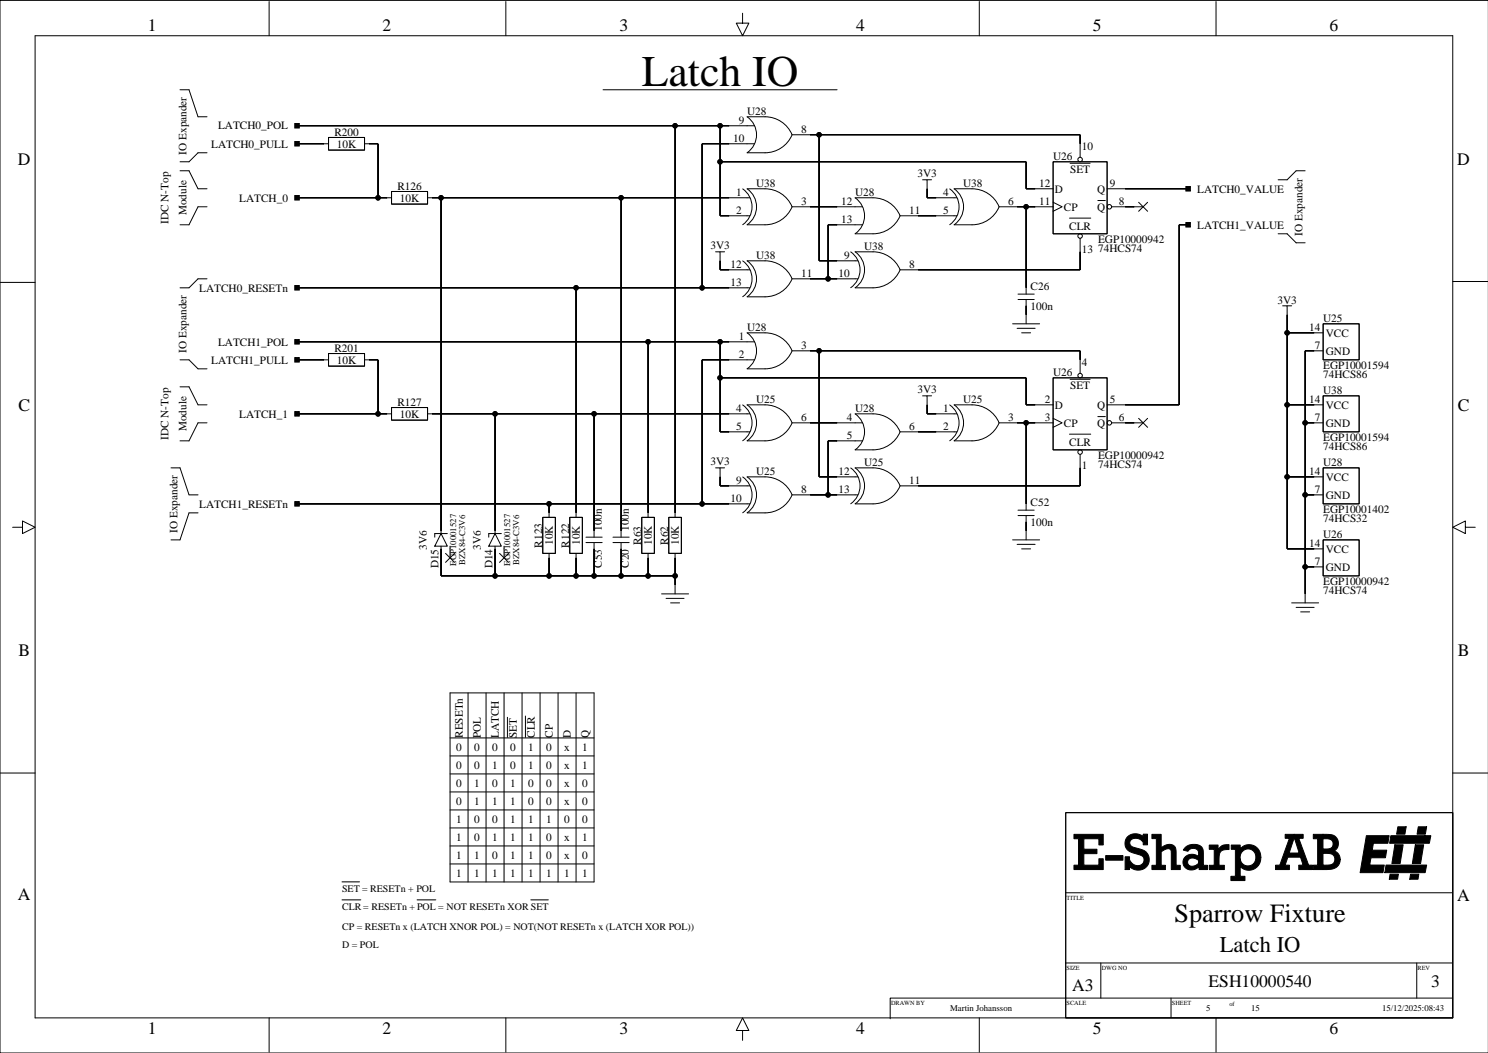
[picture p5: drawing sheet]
<svg xmlns="http://www.w3.org/2000/svg" width="420mm" height="297mm" viewBox="0 0 420 297" stroke-linecap="round" stroke-linejoin="round" font-family="sans-serif">
<g fill="none" stroke="#000" stroke-width=".28">
<path d="M9.9 10.1h400v277h-400zM75.9 .4v9.7M142.7 .4v9.7M209.5 3.7v2.8h1.8l-1.8 3.6-1.8-3.6h1.8M276.3 .4v9.7M343.1 .4v9.7M419.9 .1h-419.9v296.9h419.9M50.8 25.3h2.5l2.6 7.6h2.5M83.8 35.5h129.1M92.7 38.8h10.1v3.5h-10.1zM170.1 25.3h66.1M190.5 35.5v110.4"/>
<path d="M203.2 35.5v25.4h8.3M210.8 32.9h5.1a8.3 8.3 0 0 1 7.6 5.1M210.8 33a6.2 6.2 0 0 1 0 10.1M223.5 38a8.3 8.3 0 0 1-7.6 5.1h-5.1M223.5 38h81.2v6.4M231.1 38v35.6h10.9M50.8 48.2h2.5l2.6 5.1h2.5M58.4 58.3h-2.5l-2.6 5.1h-2.5M58.4 43.1h-2.5l-2.6 2.5h-2.5M83.8 40.6h8.9M83.8 55.8h26.7M102.8 40.6h3.9v15.2"/>
<path d="M110.5 54h10.1v3.6h-10.1zM120.6 55.8h90.9M124.4 55.8v94.7M175.2 55.8v95.7M203.2 45.6h86.3v7.7h7.6M209.5 53.3a6.2 6.2 0 0 1 0 10.1M210.8 53.3h5.1a8.3 8.3 0 0 1 7.6 5M210.8 53.3a6.2 6.2 0 0 1 0 10.1M212.9 40.6h-14.8v40.6M223.5 58.4a8.3 8.3 0 0 1-7.6 5h-5.1M223.5 58.3h19.9M241.2 55.8h5.1a8.3 8.3 0 0 1 7.6 5"/>
<path d="M241.3 55.8a6.2 6.2 0 0 1 0 10.1M260.3 50.7h1.3v5.1h8.3M261.6 53.3h.1M261.6 50.7h1.2M267.9 53.3a6.2 6.2 0 0 1 0 10.1M269.2 53.3h5.1a8.3 8.3 0 0 1 7.6 5M269.2 53.3a6.2 6.2 0 0 1 0 10.1M281.9 58.4a8.3 8.3 0 0 1-7.6 5h-5.1M281.9 58.3h15.2M289.5 58.3v24.7M297.1 45.6h15.2v20.4h-15.2zM297.1 57.1l2.6 1.2-2.6 1.3"/>
<path d="M301.9 46.1h5.7M309.7 56.6h2.1M312.3 53.3h22.9M313.6 58.3h8.9M321.2 57.1l2.6 2.5M323.8 57.1l-2.6 2.5M368.2 48.2h-2.5l-2.6 2.5h-2.5M0 79.7h9.9M58.4 78.6h-2.5l-2.6 2.6h-2.5M201.9 71h1.3v5.1h8.3M203.2 73.6h.1M203.2 71h1.2"/>
<path d="M209.5 73.6a6.2 6.2 0 0 1 0 10.1M210.8 73.6h5.1a8.3 8.3 0 0 1 7.6 5h18.5M210.8 73.6a6.2 6.2 0 0 1 0 10.1M223.5 78.7a8.3 8.3 0 0 1-7.6 5h-5.1M240 71.1a6.2 6.2 0 0 1 0 10.1M241.3 71.1a6.2 6.2 0 0 1 0 10.1M243.4 63.4h-9.8v15.2M253.9 60.9a8.3 8.3 0 0 1-7.6 5.1h-5.1M253.9 76.1a8.3 8.3 0 0 1-7.6 5.1h-5.1M253.9 60.9h16M301.7 61.5h6M304.7 67.2v8.9h-50.8a8.3 8.3 0 0 0-7.6-5.1h-5.1"/>
<path d="M335.2 63.4h-2.5v50.8h-20.4M360.6 66h2.5l2.6 2.5h2.5M409.9 79.4h9.9M83.8 96.4h129.1M83.8 81.2h127.7M92.7 99.7h10.1v3.6h-10.1zM162.5 81.2v64.7M182.8 96.4v49.5M203.2 96.4v25.4h8.3M210.8 93.9h5.1a8.3 8.3 0 0 1 7.6 5l81.2 .1v6.3M210.8 93.9a6.2 6.2 0 0 1 0 10.1M223.5 99a8.3 8.3 0 0 1-7.6 5h-5.1"/>
<path d="M231.1 99v35.5h10.9M285.7 91.3h7.6M287 92.6h5M287.2 84.5h4.6M287.2 83h4.6M288.2 93.9h2.6M289.5 84.5v6.8M361.9 86.3h1.2v68.5h10.2M363.1 88.8h.1M363.1 86.3h1.3M363.1 93.9h10.2M373.3 91.3h10.2v10.2h-10.2z"/>
<path d="M373.3 99h-5.1v71.1M50.8 109.1h2.5l2.6 5.1h2.5M50.8 101.5h2.5l2.6 2.5h2.5M58.4 119.3h-2.5l-2.6 5.1h-2.5M83.8 116.7h26.7M83.8 101.5h8.9M102.8 101.5h3.9v15.2M110.5 115h10.1v3.5h-10.1zM120.6 116.7h90.9M139.7 116.7v33.8M167.6 116.7v34.8M203.2 106.6h86.3v7.6h7.6"/>
<path d="M209.5 114.2a6.2 6.2 0 0 1 0 10.1M210.8 114.2h5.1a8.3 8.3 0 0 1 7.6 5l19.9 .1M210.8 114.2a6.2 6.2 0 0 1 0 10.1M212.9 101.5h-14.8v40.6M223.5 119.3a8.3 8.3 0 0 1-7.6 5.1h-5.1M241.2 116.7h5.1a8.3 8.3 0 0 1 7.6 5.1h16M241.3 116.8a6.2 6.2 0 0 1 0 10.1M260.3 111.7h1.3v5h8.3M261.6 114.2h.1M261.6 111.7h1.2M267.9 114.2a6.2 6.2 0 0 1 0 10.1M269.2 114.2h5.1a8.3 8.3 0 0 1 7.6 5l15.2 .1"/>
<path d="M269.2 114.2a6.2 6.2 0 0 1 0 10.1M281.9 119.3a8.3 8.3 0 0 1-7.6 5.1h-5.1M289.5 119.3v24.6M297.1 106.6h15.2v20.3h-15.2zM297.1 118l2.6 1.3-2.6 1.2M301.9 107h5.7M309.7 117.5h2.1M313.6 119.3h8.9M321.2 118l2.6 2.5M323.8 118l-2.6 2.5M363.1 114.2h10.2M368.2 119.3h5.1"/>
<path d="M373.3 111.7h10.2v10.1h-10.2zM48.2 132h2.6l2.5 7.6h2.6M201.9 132h1.3v5.1h8.3M203.2 134.5h.1M203.2 132h1.2M209.5 134.5a6.2 6.2 0 0 1 0 10.1M210.8 134.5h5.1a8.3 8.3 0 0 1 7.6 5.1h18.5M210.8 134.5a6.2 6.2 0 0 1 0 10.1M223.5 139.6a8.3 8.3 0 0 1-7.6 5.1h-5.1M240 132a6.2 6.2 0 0 1 0 10.1M241.3 132a6.2 6.2 0 0 1 0 10.1M243.4 124.4h-9.8v15.2"/>
<path d="M253.9 137.1a8.3 8.3 0 0 1-7.6 5h-5.1M253.9 121.8a8.3 8.3 0 0 1-7.6 5.1h-5.1M301.7 122.5h6M304.7 128.2v8.9l-50.8-.1a8.3 8.3 0 0 0-7.6-5h-5.1M363.1 134.5h10.2M368.2 139.6h5.1M373.3 132h10.2v10.1h-10.2zM3.6 148.7h2.7v-1.7l3.6 1.7-3.6 1.8v-1.8M55.9 144.7h-2.6l-2.5 7.6h-2.6M83.8 142.1h127.7M124.4 150.5l1.8 3.6h-3.5zM124.4 154.1v8.3h66.1"/>
<path d="M125.7 156.1l2.5 2.5M126.2 150.5h-3.5v1M127 154.8h.1M127 154.1v3.3M128.2 156.1l-2.5 2.5M139.7 150.5l1.7 3.6h-3.5zM139.7 154.1v8.3M140.9 156.1l2.6 2.5M141.4 150.5h-3.5v1M142.2 154.8h.1M142.2 154.1v3.3M143.5 156.1l-2.6 2.5"/>
<path d="M153.1 145.9h3.6v10.2h-3.6zM154.9 142.1v3.8M154.9 156.1v6.3M160.7 145.9h3.6v10.2h-3.6zM162.5 156.1v6.3M165.3 153.1h4.6M165.3 151.5h4.6M167.6 153.1v9.3M172.9 153.1h4.6M172.9 151.5h4.6M175.2 153.1v9.3M181.1 145.9h3.5v10.2h-3.5z"/>
<path d="M182.8 156.1v6.3M188.7 145.9h3.5v10.2h-3.5zM190.5 156.1v11.4M285.7 152.3h7.6M287 153.6h5M287.2 145.4h4.6M287.2 143.9h4.6M288.2 154.8h2.6M289.5 145.4v6.9M368.2 159.9h5.1M373.3 152.3h10.2v10.1h-10.2zM413.4 148.7v-1.7l-3.5 1.7 3.5 1.8v-1.8h2.8"/>
<path d="M186.6 167.5h7.7M187.9 168.8h5.1M189.2 170.1h2.5M364.4 170.1h7.6M365.7 171.3h5.1M366.9 172.6h2.6M127 195.5h40.6v53.3h-40.6zM132.1 195.5v53.3M137.1 195.5v53.3M147.3 195.5v53.3M152.4 195.5v53.3M157.4 195.5v53.3"/>
<path d="M162.5 195.5v53.3M0 218.1h9.9M127 208.2h40.6M127 213.2h40.6M127 218.3h40.6M143.2 202.3v5.7M148.2 202v6M409.9 218.1h9.9M127 223.4h40.6M127 228.5h40.6M127 233.6h40.6M127 238.6h40.6"/>
<path d="M300.7 229.2h109.2v57.9h-109.2zM96.5 248.8h4.9M96.5 253.8h5.3M117.7 253.8h5.3M127 243.7h40.6M149.8 253.8h4.9M300.7 251.8h108.9M300.7 271.6h108.9M310.6 271.6v9.9M399.7 271.6v9.9M75.9 287.1v9.7M142.7 287.1v9.7"/>
<path d="M209.5 290.7h1.8l-1.8-3.6-1.8 3.6h1.8v2.8M276.3 287.1v9.7M330.4 281.5v5.6M343.1 287.1v9.7M409.6 281.5h-158.5v5.9"/>
<circle cx="190.5" cy="35.5" r=".63"/>
<circle cx="203.2" cy="35.5" r=".63"/>
<circle cx="231.1" cy="38" r=".63"/>
<circle cx="106.7" cy="55.8" r=".63"/>
<circle cx="124.4" cy="55.8" r=".63"/>
<circle cx="175.2" cy="55.8" r=".63"/>
<circle cx="203.2" cy="45.6" r=".63"/>
<circle cx="289.5" cy="58.3" r=".63"/>
<circle cx="304.7" cy="45" r=".63"/>
<circle cx="313" cy="58.3" r=".63"/>
<circle cx="233.6" cy="78.6" r=".63"/>
<circle cx="304.7" cy="66.6" r=".63"/>
<circle cx="162.5" cy="81.2" r=".63"/>
<circle cx="182.8" cy="96.4" r=".63"/>
<circle cx="198.1" cy="81.2" r=".63"/>
<circle cx="203.2" cy="96.4" r=".63"/>
<circle cx="231.1" cy="99" r=".63"/>
<circle cx="363.1" cy="93.9" r=".63"/>
<circle cx="106.7" cy="116.7" r=".63"/>
<circle cx="139.7" cy="116.7" r=".63"/>
<circle cx="167.6" cy="116.7" r=".63"/>
<circle cx="203.2" cy="106.6" r=".63"/>
<circle cx="289.5" cy="119.3" r=".63"/>
<circle cx="304.7" cy="105.9" r=".63"/>
<circle cx="313" cy="119.3" r=".63"/>
<circle cx="363.1" cy="114.2" r=".63"/>
<circle cx="368.2" cy="119.3" r=".63"/>
<circle cx="233.6" cy="139.6" r=".63"/>
<circle cx="304.7" cy="127.5" r=".63"/>
<circle cx="363.1" cy="134.5" r=".63"/>
<circle cx="368.2" cy="139.6" r=".63"/>
<circle cx="154.9" cy="142.1" r=".63"/>
<circle cx="198.1" cy="142.1" r=".63"/>
<circle cx="368.2" cy="159.9" r=".63"/>
<circle cx="139.7" cy="162.4" r=".63"/>
<circle cx="154.9" cy="162.4" r=".63"/>
<circle cx="162.5" cy="162.4" r=".63"/>
<circle cx="167.6" cy="162.4" r=".63"/>
<circle cx="175.2" cy="162.4" r=".63"/>
<circle cx="182.8" cy="162.4" r=".63"/>
<circle cx="190.5" cy="162.4" r=".63"/>
</g>
<g fill="#000" stroke="#000" stroke-width=".28">
<path d="M83.2 34.8h1.2v1.3h-1.2z" fill-rule="evenodd"/>
<path d="M190.5 35.5v109.2z" fill-rule="evenodd"/>
<path d="M83.8 35.5h106.7z" fill-rule="evenodd"/>
<path d="M190.5 35.5h12.7z" fill-rule="evenodd"/>
<path d="M203.2 35.5v10.1z" fill-rule="evenodd"/>
<path d="M203.2 35.5h2.5z" fill-rule="evenodd"/>
<path d="M228.5 38h2.6z" fill-rule="evenodd"/>
<path d="M231.1 38v35.6z" fill-rule="evenodd"/>
<path d="M304.7 38v2.6z" fill-rule="evenodd"/>
<path d="M231.1 38h73.6z" fill-rule="evenodd"/>
<path d="M83.2 55.2h1.2v1.2h-1.2z" fill-rule="evenodd"/>
<path d="M83.2 39.9h1.2v1.3h-1.2z" fill-rule="evenodd"/>
<path d="M83.8 40.6h7.6z" fill-rule="evenodd"/>
<path d="M104.1 40.6h2.6z" fill-rule="evenodd"/>
<path d="M106.7 40.6v15.2z" fill-rule="evenodd"/>
<path d="M83.8 55.8h22.9z" fill-rule="evenodd"/>
<path d="M106.7 55.8h2.5z" fill-rule="evenodd"/>
<path d="M121.9 55.8h2.5z" fill-rule="evenodd"/>
<path d="M124.4 55.8v94z" fill-rule="evenodd"/>
<path d="M124.4 55.8h50.8z" fill-rule="evenodd"/>
<path d="M175.2 55.8v94z" fill-rule="evenodd"/>
<path d="M198.1 40.6v40.6z" fill-rule="evenodd"/>
<path d="M203.2 45.6v15.3z" fill-rule="evenodd"/>
<path d="M198.1 40.6h7.6z" fill-rule="evenodd"/>
<path d="M175.2 55.8h30.5z" fill-rule="evenodd"/>
<path d="M228.5 58.3h7.7z" fill-rule="evenodd"/>
<path d="M261.6 53.3v2.5z" fill-rule="evenodd"/>
<path d="M261.6 55.8h2.5z" fill-rule="evenodd"/>
<path d="M289.5 45.6v7.7z" fill-rule="evenodd"/>
<path d="M203.2 45.6h86.3z" fill-rule="evenodd"/>
<path d="M289.5 58.3v22.9z" fill-rule="evenodd"/>
<path d="M287 58.3h2.5z" fill-rule="evenodd"/>
<path d="M289.5 53.3h2.5z" fill-rule="evenodd"/>
<path d="M289.5 58.3h2.5z" fill-rule="evenodd"/>
<path d="M317.4 58.3h2.6z" fill-rule="evenodd"/>
<path d="M334.6 52.6h1.2v1.3h-1.2z" fill-rule="evenodd"/>
<path d="M317.4 53.3h17.8z" fill-rule="evenodd"/>
<path d="M203.2 73.6v2.5z" fill-rule="evenodd"/>
<path d="M203.2 76.1h2.5z" fill-rule="evenodd"/>
<path d="M203.2 60.9h2.5z" fill-rule="evenodd"/>
<path d="M228.5 78.6h5.1z" fill-rule="evenodd"/>
<path d="M233.6 63.4v15.2z" fill-rule="evenodd"/>
<path d="M231.1 73.6h5.1z" fill-rule="evenodd"/>
<path d="M233.6 63.4h2.6z" fill-rule="evenodd"/>
<path d="M233.6 78.6h2.6z" fill-rule="evenodd"/>
<path d="M259 60.9h5.1z" fill-rule="evenodd"/>
<path d="M304.7 71v5.1z" fill-rule="evenodd"/>
<path d="M259 76.1h45.7z" fill-rule="evenodd"/>
<path d="M332.7 63.4v50.8z" fill-rule="evenodd"/>
<path d="M334.6 62.8h1.2v1.2h-1.2z" fill-rule="evenodd"/>
<path d="M332.7 63.4h2.5z" fill-rule="evenodd"/>
<path d="M83.2 80.6h1.2v1.2h-1.2z" fill-rule="evenodd"/>
<path d="M83.2 95.8h1.2v1.3h-1.2z" fill-rule="evenodd"/>
<path d="M162.5 81.2v63.5z" fill-rule="evenodd"/>
<path d="M83.8 81.2h78.7z" fill-rule="evenodd"/>
<path d="M182.8 96.4v48.3z" fill-rule="evenodd"/>
<path d="M83.8 96.4h99z" fill-rule="evenodd"/>
<path d="M162.5 81.2h35.6z" fill-rule="evenodd"/>
<path d="M203.2 96.4v10.2z" fill-rule="evenodd"/>
<path d="M182.8 96.4h20.4z" fill-rule="evenodd"/>
<path d="M198.1 81.2h7.6z" fill-rule="evenodd"/>
<path d="M203.2 96.4h2.5z" fill-rule="evenodd"/>
<path d="M228.5 99h2.6z" fill-rule="evenodd"/>
<path d="M231.1 99v35.5z" fill-rule="evenodd"/>
<path d="M289.5 86.3v2.5z" fill-rule="evenodd"/>
<path d="M304.7 99v2.5z" fill-rule="evenodd"/>
<path d="M231.1 99h73.6z" fill-rule="evenodd"/>
<path d="M363.1 88.8v5.1z" fill-rule="evenodd"/>
<path d="M363.1 93.9v20.3z" fill-rule="evenodd"/>
<path d="M368.2 99v20.3z" fill-rule="evenodd"/>
<path d="M368.2 99h2.6z" fill-rule="evenodd"/>
<path d="M363.1 93.9h7.7z" fill-rule="evenodd"/>
<path d="M83.2 116.1h1.2v1.3h-1.2z" fill-rule="evenodd"/>
<path d="M83.2 100.9h1.2v1.2h-1.2z" fill-rule="evenodd"/>
<path d="M83.8 101.5h7.6z" fill-rule="evenodd"/>
<path d="M104.1 101.5h2.6z" fill-rule="evenodd"/>
<path d="M106.7 101.5v15.2z" fill-rule="evenodd"/>
<path d="M83.8 116.7h22.9z" fill-rule="evenodd"/>
<path d="M106.7 116.7h2.5z" fill-rule="evenodd"/>
<path d="M121.9 116.7h17.8z" fill-rule="evenodd"/>
<path d="M139.7 116.7v33.1z" fill-rule="evenodd"/>
<path d="M139.7 116.7h27.9z" fill-rule="evenodd"/>
<path d="M167.6 116.7v33.1z" fill-rule="evenodd"/>
<path d="M198.1 101.5v40.6z" fill-rule="evenodd"/>
<path d="M203.2 106.6v15.2z" fill-rule="evenodd"/>
<path d="M198.1 101.5h7.6z" fill-rule="evenodd"/>
<path d="M167.6 116.7h38.1z" fill-rule="evenodd"/>
<path d="M228.5 119.3h7.7z" fill-rule="evenodd"/>
<path d="M261.6 114.2v2.5z" fill-rule="evenodd"/>
<path d="M261.6 116.7h2.5z" fill-rule="evenodd"/>
<path d="M289.5 106.6v7.6z" fill-rule="evenodd"/>
<path d="M203.2 106.6h86.3z" fill-rule="evenodd"/>
<path d="M289.5 119.3v22.8z" fill-rule="evenodd"/>
<path d="M287 119.3h2.5z" fill-rule="evenodd"/>
<path d="M289.5 114.2h2.5z" fill-rule="evenodd"/>
<path d="M289.5 119.3h2.5z" fill-rule="evenodd"/>
<path d="M317.4 119.3h2.6z" fill-rule="evenodd"/>
<path d="M317.4 114.2h15.3z" fill-rule="evenodd"/>
<path d="M363.1 114.2v20.3z" fill-rule="evenodd"/>
<path d="M368.2 119.3v20.3z" fill-rule="evenodd"/>
<path d="M368.2 119.3h2.6z" fill-rule="evenodd"/>
<path d="M363.1 114.2h7.7z" fill-rule="evenodd"/>
<path d="M203.2 134.5v2.6z" fill-rule="evenodd"/>
<path d="M203.2 137.1h2.5z" fill-rule="evenodd"/>
<path d="M203.2 121.8h2.5z" fill-rule="evenodd"/>
<path d="M228.5 139.6h5.1z" fill-rule="evenodd"/>
<path d="M233.6 124.4v15.2z" fill-rule="evenodd"/>
<path d="M231.1 134.5h5.1z" fill-rule="evenodd"/>
<path d="M233.6 124.4h2.6z" fill-rule="evenodd"/>
<path d="M233.6 139.6h2.6z" fill-rule="evenodd"/>
<path d="M259 121.8h5.1z" fill-rule="evenodd"/>
<path d="M304.7 132v5.1z" fill-rule="evenodd"/>
<path d="M259 137.1h45.7z" fill-rule="evenodd"/>
<path d="M363.1 134.5v20.3z" fill-rule="evenodd"/>
<path d="M368.2 139.6v20.3z" fill-rule="evenodd"/>
<path d="M368.2 139.6h2.6z" fill-rule="evenodd"/>
<path d="M363.1 134.5h7.7z" fill-rule="evenodd"/>
<path d="M83.2 141.5h1.2v1.3h-1.2z" fill-rule="evenodd"/>
<path d="M124.4 154.8v7.6z" fill-rule="evenodd"/>
<path d="M139.7 154.8v7.6z" fill-rule="evenodd"/>
<path d="M83.8 142.1h71.1z" fill-rule="evenodd"/>
<path d="M154.9 142.1v2.6z" fill-rule="evenodd"/>
<path d="M154.9 157.4v5z" fill-rule="evenodd"/>
<path d="M162.5 157.4v5z" fill-rule="evenodd"/>
<path d="M167.6 154.8v7.6z" fill-rule="evenodd"/>
<path d="M175.2 154.8v7.6z" fill-rule="evenodd"/>
<path d="M182.8 157.4v5z" fill-rule="evenodd"/>
<path d="M190.5 157.4v5z" fill-rule="evenodd"/>
<path d="M154.9 142.1h43.2z" fill-rule="evenodd"/>
<path d="M198.1 142.1h7.6z" fill-rule="evenodd"/>
<path d="M289.5 147.2v2.6z" fill-rule="evenodd"/>
<path d="M368.2 159.9v7.6z" fill-rule="evenodd"/>
<path d="M368.2 159.9h2.6z" fill-rule="evenodd"/>
<path d="M363.1 154.8h7.7z" fill-rule="evenodd"/>
<path d="M124.4 162.4h15.3z" fill-rule="evenodd"/>
<path d="M139.7 162.4h15.2z" fill-rule="evenodd"/>
<path d="M154.9 162.4h7.6z" fill-rule="evenodd"/>
<path d="M162.5 162.4h5.1z" fill-rule="evenodd"/>
<path d="M167.6 162.4h7.6z" fill-rule="evenodd"/>
<path d="M175.2 162.4h7.6z" fill-rule="evenodd"/>
<path d="M190.5 162.4v2.6z" fill-rule="evenodd"/>
<path d="M182.8 162.4h7.7z" fill-rule="evenodd"/>
<path d="M393.5 238.3h2.4l-.9 5.3h-2.3z" fill-rule="evenodd"/>
<path d="M394.4 233.2h2.3l-.3 2.1h-2.4z" fill-rule="evenodd"/>
<path d="M399.3 238.3h2.4l-.9 5.3h-2.3z" fill-rule="evenodd"/>
<path d="M392.4 235.7h11.3l-.4 2.2h-11.3z" fill-rule="evenodd"/>
<path d="M400.1 233.2h2.4l-.4 2.1h-2.3z" fill-rule="evenodd"/>
<path d="M303 235.4h8.3v3h-1.3v-1.8h-4.2v3h3.7v1.2h-3.7v3.3h4.2v-1.9h1.3v3.1h-8.3v-1.2h1.3v-7.5h-1.3z" fill-rule="evenodd"/>
<path d="M311.9 241.3h4.9v1.3h-4.9z" fill-rule="evenodd"/>
<path d="M318.1 236.1a3.4 3.4 0 0 1 4.4-.1v-.7h1.2v3h-1.2a1.9 1.9 0 0 0-2.1-1.8 1.37 1.37 0 0 0-1.7 1.3 1.37 1.37 0 0 0 1.6 1.4l.8 .2a3 3 0 0 1 3.1 2.8 3 3 0 0 1-2.6 3.2l-1.5-.1-1.4-.8v.8h-1.3v-3.6h1.3a2.36 2.36 0 0 0 2.3 2.5 1.61 1.61 0 0 0 1.8-1.6 1.61 1.61 0 0 0-1.8-1.6l-.7-.2a2.88 2.88 0 0 1-2.5-4.4z" fill-rule="evenodd"/>
<path d="M325 235.4h2.6v3.8a2.64 2.64 0 0 1 3.8-.4l.4 1.3v4h1.2v1.2h-2.5l-.1-4.9-.2-.7a1.55 1.55 0 0 0-2.1 .3l-.5 .3v3.8h1.2v1.2h-3.8v-1.2h1.2v-7.5h-1.2z" fill-rule="evenodd"/>
<path d="M334.5 239a3.3 3.3 0 0 1 4.7 .2l.3 1.1v3.8h1.2v1.2h-2.4l-.1-2.6a1.83 1.83 0 0 0-3.1 .1 1.31 1.31 0 0 0 .6 1.5 1.31 1.31 0 0 0 1.5-.1l.9-.7v1.1a2.4 2.4 0 0 1-3.1 .6 2.4 2.4 0 0 1-1-3 2.9 2.9 0 0 1 4.2-.6l-.1-1.3-.3-.6a1.84 1.84 0 0 0-2.7 .4l-1.3-.3z" fill-rule="evenodd"/>
<path d="M341.2 238.4h2.4v1.5l.5-.8 .7-.6 1.9-.2v1.3a2.13 2.13 0 0 0-2.6 1.3l-.2 3.2h1.5v1.2h-4.2v-1.2h1.4v-4.5h-1.4z" fill-rule="evenodd"/>
<path d="M347.4 238.4h2.5v1.1a3.4 3.4 0 0 1 4.4-.7 3.4 3.4 0 0 1 1.3 4.3 3.4 3.4 0 0 1-5.7 1.3v-2.1l.3 .8a2.28 2.28 0 0 0 3.2 .6 2.28 2.28 0 0 0 .4-3.3 2.28 2.28 0 0 0-3.4-.1l-.5 1.4v5.5h1.3v1.2h-3.9v-1.2h1.2v-7.6h-1.1z" fill-rule="evenodd"/>
<path d="M362.6 235.4h2.5v1.1l-1.4 4.1h2.8l-1.4-4.1v-1.1h2.6v1.1h-1.3l2.8 7.6h1.1v1.2h-3.9v-1.2h1.3l-.8-2.3h-3.6l-.7 2.3h1.2v1.2h-3.9v-1.2h1.2l2.7-7.6h-1.2z" fill-rule="evenodd"/>
<path d="M370.5 235.4h2.7v4.1h1a1.51 1.51 0 0 0 1.9-1.5 1.51 1.51 0 0 0-1.9-1.4h-.9v-1.2h.5a3.1 3.1 0 0 1 3.5 1.4 2.41 2.41 0 0 1-.9 3.2 2.77 2.77 0 0 1 1.6 3.4 2.77 2.77 0 0 1-3.3 1.9h-1.4v-1.2l1.3-.1a1.7 1.7 0 0 0 2-1.7 1.7 1.7 0 0 0-2.2-1.6h-1.2v4.6h-2.7v-1.2h1.2v-7.5h-1.2z" fill-rule="evenodd"/>
<path d="M385.5 235.7h6.4l-.3 2.2h-4.1l-.4 1.9h4.1l-.3 2.2h-4.1l-.4 2h4.1l-.3 2.2h-6.5z" fill-rule="evenodd"/>
<path d="M391 244h11.5l-.4 2.2h-11.4z" fill-rule="evenodd"/>
<path d="M392.2 246.6h2.3l-.2 1.4h-2.3z" fill-rule="evenodd"/>
<path d="M398 246.6h2.3l-.2 1.4h-2.4z" fill-rule="evenodd"/>
<circle cx="190.5" cy="35.5" r=".63"/>
<circle cx="203.2" cy="35.5" r=".63"/>
<circle cx="231.1" cy="38" r=".63"/>
<circle cx="106.7" cy="55.8" r=".63"/>
<circle cx="124.4" cy="55.8" r=".63"/>
<circle cx="175.2" cy="55.8" r=".63"/>
<circle cx="203.2" cy="45.6" r=".63"/>
<circle cx="289.5" cy="58.3" r=".63"/>
<circle cx="233.6" cy="78.6" r=".63"/>
<circle cx="162.5" cy="81.2" r=".63"/>
<circle cx="182.8" cy="96.4" r=".63"/>
<circle cx="198.1" cy="81.2" r=".63"/>
<circle cx="203.2" cy="96.4" r=".63"/>
<circle cx="231.1" cy="99" r=".63"/>
<circle cx="363.1" cy="93.9" r=".63"/>
<circle cx="106.7" cy="116.7" r=".63"/>
<circle cx="139.7" cy="116.7" r=".63"/>
<circle cx="167.6" cy="116.7" r=".63"/>
<circle cx="203.2" cy="106.6" r=".63"/>
<circle cx="289.5" cy="119.3" r=".63"/>
<circle cx="363.1" cy="114.2" r=".63"/>
<circle cx="368.2" cy="119.3" r=".63"/>
<circle cx="233.6" cy="139.6" r=".63"/>
<circle cx="363.1" cy="134.5" r=".63"/>
<circle cx="368.2" cy="139.6" r=".63"/>
<circle cx="154.9" cy="142.1" r=".63"/>
<circle cx="198.1" cy="142.1" r=".63"/>
<circle cx="368.2" cy="159.9" r=".63"/>
<circle cx="139.7" cy="162.4" r=".63"/>
<circle cx="154.9" cy="162.4" r=".63"/>
<circle cx="162.5" cy="162.4" r=".63"/>
<circle cx="167.6" cy="162.4" r=".63"/>
<circle cx="175.2" cy="162.4" r=".63"/>
<circle cx="182.8" cy="162.4" r=".63"/>
<circle cx="190.5" cy="162.4" r=".63"/>
</g>
<path d="M142.2 195.5v53.3" fill="none" stroke="#000" stroke-width=".3"/>
<text font-size="12.3" x="181" y="24.3">Latch IO</text>
<text font-size="7.4" x="331.3" y="260.2">Sparrow Fixture</text>
<text font-size="6.3" x="344.1" y="268.7">Latch IO</text>
<g font-size="4.9">
<text x="41.7" y="8.7">1</text>
<text x="108" y="8.7">2</text>
<text x="174.7" y="8.7">3</text>
<text x="241.5" y="8.7">4</text>
<text x="308.3" y="8.7">5</text>
<text x="375.1" y="8.7">6</text>
<text x="5.1" y="46.5">D</text>
<text x="411.1" y="46.5">D</text>
<text x="5.2" y="115.8">C</text>
<text x="411.3" y="115.8">C</text>
<text x="5.2" y="185.2">B</text>
<text x="411.3" y="185.2">B</text>
<text x="5.1" y="254">A</text>
<text x="411.1" y="254.2">A</text>
<text x="302.5" y="279.6">A3</text>
<text x="341" y="278.4">ESH10000540</text>
<text x="403.8" y="278.4">3</text>
<text x="41.7" y="291.8">1</text>
<text x="108" y="291.8">2</text>
<text x="174.7" y="291.8">3</text>
<text x="241.5" y="291.8">4</text>
<text x="308.3" y="291.8">5</text>
<text x="375.1" y="291.8">6</text>
</g>
<g font-size="3.2">
<text x="208.4" y="34.9">9</text>
<text x="210.8" y="32.4">U28</text>
<text x="59.6" y="41.6">LATCH0_PULL</text>
<text x="61.5" y="36.5">LATCH0_POL</text>
<text x="94.3" y="38.5">R200</text>
<text x="95" y="41.6">10K</text>
<text x="206.8" y="40">10</text>
<text x="226" y="37.5">8</text>
<text x="52.6" y="43.6" transform="rotate(-90 52.6 43.6)">IO Expander</text>
<text x="297.1" y="45.1">U26</text>
<text x="305.2" y="42.3">10</text>
<text x="112.1" y="53.7">R126</text>
<text x="213.3" y="52.7">U38</text>
<text x="258.8" y="49.9">3V3</text>
<text x="271.7" y="52.7">U38</text>
<text x="293.2" y="52.7">12</text>
<text x="301.9" y="48.7">SET</text>
<text x="313.1" y="52.7">9</text>
<text x="67.5" y="56.8">LATCH_0</text>
<text x="112.8" y="56.8">10K</text>
<text x="207.7" y="55.2">1</text>
<text x="226" y="57.8">3</text>
<text x="237.3" y="57.8">12</text>
<text x="241.2" y="55.2">U28</text>
<text x="266.1" y="55.2">4</text>
<text x="284.4" y="57.8">6</text>
<text x="293.2" y="57.8">11</text>
<text x="297.6" y="54.3">D</text>
<text x="300.2" y="59.4">CP</text>
<text x="309.5" y="54.3">Q</text>
<text x="309.5" y="59.4">Q</text>
<text x="315.7" y="57.8">8</text>
<text x="337.7" y="54.3">LATCH0_VALUE</text>
<text x="47.5" y="63.2" transform="rotate(-90 47.5 63.2)">IDC N-Top</text>
<text x="52.6" y="60.7" transform="rotate(-90 52.6 60.7)">Module</text>
<text x="207.7" y="60.3">2</text>
<text x="237.3" y="62.8">13</text>
<text x="256.5" y="60.3">11</text>
<text x="266.1" y="60.3">5</text>
<text x="301.6" y="64.9">CLR</text>
<text x="337.7" y="64.5">LATCH1_VALUE</text>
<text x="200.4" y="70.2">3V3</text>
<text x="243.8" y="70.5">U38</text>
<text x="305.2" y="71.3">13</text>
<text x="309.8" y="71">74HCS74</text>
<text x="309.8" y="68.5">EGP10000942</text>
<text x="367.5" y="66.5" transform="rotate(-90 367.5 66.5)">IO Expander</text>
<text x="206.1" y="75.5">12</text>
<text x="213.3" y="73">U38</text>
<text x="238.1" y="73">9</text>
<text x="256.5" y="75.5">8</text>
<text x="56.2" y="82.2">LATCH0_RESETn</text>
<text x="206.1" y="80.6">13</text>
<text x="226" y="78.1">11</text>
<text x="236.5" y="78.1">10</text>
<text x="290.8" y="81.9">C26</text>
<text x="290.8" y="87.5">100n</text>
<text x="360.4" y="85.7">3V3</text>
<text x="208.4" y="95.9">1</text>
<text x="210.8" y="93.3">U28</text>
<text x="369.4" y="93.3">14</text>
<text x="373.3" y="90.8">U25</text>
<text x="374.1" y="94.9">VCC</text>
<text x="52.6" y="99.5" transform="rotate(-90 52.6 99.5)">IO Expander</text>
<text x="61.5" y="97.5">LATCH1_POL</text>
<text x="94.3" y="99.4">R201</text>
<text x="208.4" y="100.9">2</text>
<text x="226" y="98.4">3</text>
<text x="370.9" y="98.4">7</text>
<text x="374.1" y="100">GND</text>
<text x="59.6" y="102.6">LATCH1_PULL</text>
<text x="95" y="102.6">10K</text>
<text x="297.1" y="106">U26</text>
<text x="305.2" y="103.2">4</text>
<text x="373.3" y="106.6">74HCS86</text>
<text x="373.3" y="104">EGP10001594</text>
<text x="213.3" y="113.6">U25</text>
<text x="258.8" y="110.8">3V3</text>
<text x="271.7" y="113.6">U25</text>
<text x="294.8" y="113.6">2</text>
<text x="301.9" y="109.6">SET</text>
<text x="313.1" y="113.6">5</text>
<text x="369.4" y="113.6">14</text>
<text x="373.3" y="111.1">U38</text>
<text x="67.5" y="117.8">LATCH_1</text>
<text x="112.1" y="114.7">R127</text>
<text x="112.8" y="117.8">10K</text>
<text x="207.7" y="116.2">4</text>
<text x="226" y="118.7">6</text>
<text x="238.9" y="118.7">4</text>
<text x="241.2" y="116.2">U28</text>
<text x="266.1" y="116.2">1</text>
<text x="284.4" y="118.7">3</text>
<text x="294.8" y="118.7">3</text>
<text x="297.6" y="115.3">D</text>
<text x="309.5" y="115.3">Q</text>
<text x="315.7" y="118.7">6</text>
<text x="370.9" y="118.7">7</text>
<text x="374.1" y="115.3">VCC</text>
<text x="47.5" y="124.1" transform="rotate(-90 47.5 124.1)">IDC N-Top</text>
<text x="52.6" y="121.7" transform="rotate(-90 52.6 121.7)">Module</text>
<text x="207.7" y="121.3">5</text>
<text x="238.9" y="123.8">5</text>
<text x="256.5" y="121.3">6</text>
<text x="266.1" y="121.3">2</text>
<text x="300.2" y="120.3">CP</text>
<text x="301.6" y="125.8">CLR</text>
<text x="309.5" y="120.3">Q</text>
<text x="373.3" y="124.4">EGP10001594</text>
<text x="374.1" y="120.3">GND</text>
<text x="200.4" y="131.2">3V3</text>
<text x="243.8" y="131.4">U25</text>
<text x="309.8" y="129.4">EGP10000942</text>
<text x="309.8" y="132">74HCS74</text>
<text x="373.3" y="131.4">U28</text>
<text x="373.3" y="126.9">74HCS86</text>
<text x="207.7" y="136.5">9</text>
<text x="213.3" y="134">U25</text>
<text x="236.5" y="134">12</text>
<text x="256.5" y="136.5">11</text>
<text x="305.2" y="132.2">1</text>
<text x="369.4" y="134">14</text>
<text x="374.1" y="135.6">VCC</text>
<text x="56.2" y="143.2">LATCH1_RESETn</text>
<text x="206.1" y="141.6">10</text>
<text x="226" y="139">8</text>
<text x="236.5" y="139">13</text>
<text x="290.8" y="142.8">C52</text>
<text x="370.9" y="139">7</text>
<text x="374.1" y="140.6">GND</text>
<text x="169.8" y="149.8" transform="rotate(-90 169.8 149.8)">100n</text>
<text x="177.5" y="149.8" transform="rotate(-90 177.5 149.8)">100n</text>
<text x="290.8" y="148.5">100n</text>
<text x="373.3" y="144.7">EGP10001402</text>
<text x="373.3" y="147.2">74HCS32</text>
<text x="50.1" y="150.3" transform="rotate(-90 50.1 150.3)">IO Expander</text>
<text x="120.4" y="155" transform="rotate(-90 120.4 155)">3V6</text>
<text x="135.6" y="155" transform="rotate(-90 135.6 155)">3V6</text>
<text x="152.9" y="154.5" transform="rotate(-90 152.9 154.5)">R123</text>
<text x="156" y="153.8" transform="rotate(-90 156 153.8)">10K</text>
<text x="160.5" y="154.5" transform="rotate(-90 160.5 154.5)">R122</text>
<text x="163.6" y="153.8" transform="rotate(-90 163.6 153.8)">10K</text>
<text x="180.9" y="153.7" transform="rotate(-90 180.9 153.7)">R63</text>
<text x="183.9" y="153.8" transform="rotate(-90 183.9 153.8)">10K</text>
<text x="188.5" y="153.7" transform="rotate(-90 188.5 153.7)">R62</text>
<text x="191.5" y="153.8" transform="rotate(-90 191.5 153.8)">10K</text>
<text x="369.4" y="154.3">14</text>
<text x="373.3" y="151.7">U26</text>
<text x="374.1" y="155.9">VCC</text>
<text x="123.7" y="160.3" transform="rotate(-90 123.7 160.3)">D15</text>
<text x="139" y="160.3" transform="rotate(-90 139 160.3)">D14</text>
<text x="169.8" y="160.1" transform="rotate(-90 169.8 160.1)">C53</text>
<text x="177.5" y="160.1" transform="rotate(-90 177.5 160.1)">C20</text>
<text x="370.9" y="159.3">7</text>
<text x="374.1" y="161">GND</text>
<text x="373.3" y="167.5">74HCS74</text>
<text x="373.3" y="165">EGP10000942</text>
<text x="130.6" y="208.2" transform="rotate(-90 130.6 208.2)">RESETn</text>
<text x="135.6" y="208.2" transform="rotate(-90 135.6 208.2)">POL</text>
<text x="140.7" y="208.2" transform="rotate(-90 140.7 208.2)">LATCH</text>
<text x="145.8" y="208.2" transform="rotate(-90 145.8 208.2)">SET</text>
<text x="150.9" y="208.2" transform="rotate(-90 150.9 208.2)">CLR</text>
<text x="156" y="208.2" transform="rotate(-90 156 208.2)">CP</text>
<text x="161" y="208.2" transform="rotate(-90 161 208.2)">D</text>
<text x="166.1" y="208.2" transform="rotate(-90 166.1 208.2)">Q</text>
<text x="128.7" y="211.7">0</text>
<text x="133.8" y="211.7">0</text>
<text x="138.9" y="211.7">0</text>
<text x="144" y="211.7">0</text>
<text x="149" y="211.7">1</text>
<text x="154.1" y="211.7">0</text>
<text x="159.2" y="211.7">x</text>
<text x="164.3" y="211.7">1</text>
<text x="128.7" y="216.8">0</text>
<text x="128.7" y="221.9">0</text>
<text x="133.8" y="216.8">0</text>
<text x="133.8" y="221.9">1</text>
<text x="138.9" y="216.8">1</text>
<text x="138.9" y="221.9">0</text>
<text x="144" y="221.9">1</text>
<text x="144" y="216.8">0</text>
<text x="149" y="221.9">0</text>
<text x="149" y="216.8">1</text>
<text x="154.1" y="216.8">0</text>
<text x="154.1" y="221.9">0</text>
<text x="159.2" y="221.9">x</text>
<text x="159.2" y="216.8">x</text>
<text x="164.3" y="216.8">1</text>
<text x="164.3" y="221.9">0</text>
<text x="128.7" y="227">0</text>
<text x="133.8" y="227">1</text>
<text x="138.9" y="227">1</text>
<text x="144" y="227">1</text>
<text x="149" y="227">0</text>
<text x="154.1" y="227">0</text>
<text x="159.2" y="227">x</text>
<text x="164.3" y="227">0</text>
<text x="128.7" y="232.1">1</text>
<text x="133.8" y="232.1">0</text>
<text x="138.9" y="232.1">0</text>
<text x="144" y="232.1">1</text>
<text x="149" y="232.1">1</text>
<text x="154.1" y="232.1">1</text>
<text x="159.2" y="232.1">0</text>
<text x="164.3" y="232.1">0</text>
<text x="128.7" y="237.1">1</text>
<text x="133.8" y="237.1">0</text>
<text x="138.9" y="237.1">1</text>
<text x="144" y="237.1">1</text>
<text x="149" y="237.1">1</text>
<text x="154.1" y="237.1">0</text>
<text x="159.2" y="237.1">x</text>
<text x="164.3" y="237.1">1</text>
<text x="128.7" y="242.2">1</text>
<text x="133.8" y="242.2">1</text>
<text x="138.9" y="242.2">0</text>
<text x="144" y="242.2">1</text>
<text x="149" y="242.2">1</text>
<text x="154.1" y="242.2">0</text>
<text x="159.2" y="242.2">x</text>
<text x="164.3" y="242.2">0</text>
<text x="128.7" y="247.3">1</text>
<text x="133.8" y="247.3">1</text>
<text x="138.9" y="247.3">1</text>
<text x="144" y="247.3">1</text>
<text x="149" y="247.3">1</text>
<text x="154.1" y="247.3">1</text>
<text x="159.2" y="247.3">1</text>
<text x="164.3" y="247.3">1</text>
</g>
<g font-size="2.8">
<text x="96.5" y="251.8">SET = RESETn + POL</text>
<text x="96.5" y="256.8">CLR = RESETn + POL = NOT RESETn XOR SET</text>
<text x="96.5" y="262.4">CP = RESETn x (LATCH XNOR POL) = NOT(NOT RESETn x (LATCH XOR POL))</text>
<text x="96.5" y="267.5">D = POL</text>
</g>
<g font-size="2.5">
<text x="128.7" y="159.6" transform="rotate(-90 128.7 159.6)">EGP10001527</text>
<text x="131.2" y="159.4" transform="rotate(-90 131.2 159.4)">BZX84-C3V6</text>
<text x="143.9" y="159.6" transform="rotate(-90 143.9 159.6)">EGP10001527</text>
<text x="146.5" y="159.4" transform="rotate(-90 146.5 159.4)">BZX84-C3V6</text>
<text x="268.1" y="285.2">Martin Johansson</text>
<text x="340.3" y="285.2">5</text>
<text x="353" y="285.2">15</text>
<text x="389.9" y="285.2">15/12/2025:08:43</text>
</g>
<g font-size="1.8">
<text x="300.9" y="253.8">TITLE</text>
<text x="300.9" y="273.6">SIZE</text>
<text x="310.8" y="273.6">DWG NO</text>
<text x="400" y="273.6">REV</text>
<text x="251.4" y="283.5">DRAWN BY</text>
<text x="300.9" y="283.5">SCALE</text>
<text x="330.6" y="283.5">SHEET</text>
<text x="346.9" y="283.7">of</text>
</g>
</svg>
